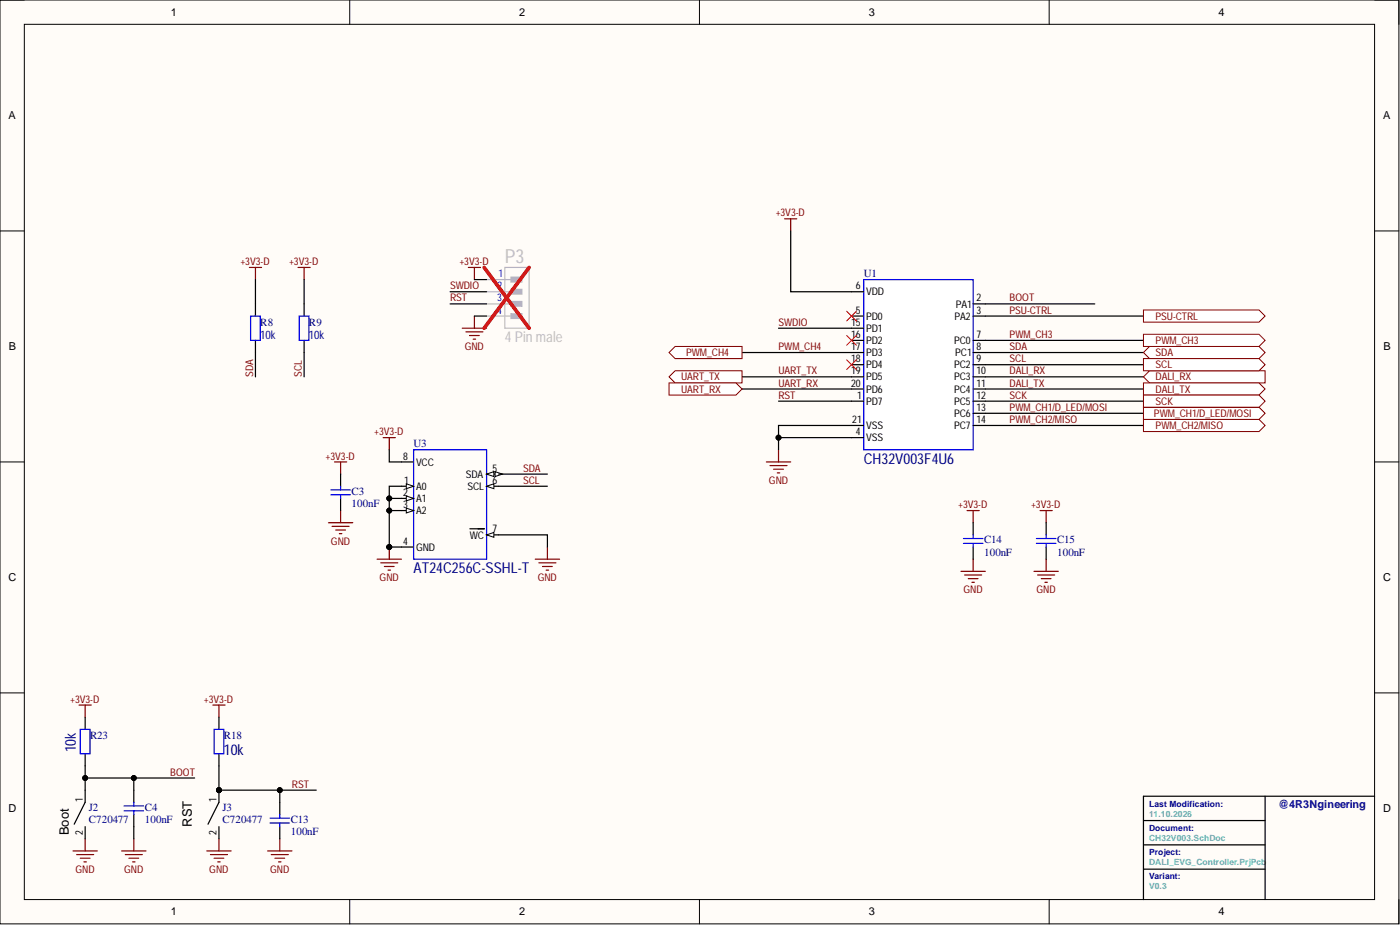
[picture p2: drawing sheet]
<svg xmlns="http://www.w3.org/2000/svg" width="292mm" height="193mm" viewBox="0 0 292 193" stroke-linecap="round" stroke-linejoin="round" font-family="sans-serif">
<path d="M0 0h291.9v192.7h-291.9z" fill-rule="evenodd" fill="#fffcf8"/>
<path d="M0 0h291.9v192.7h-291.9z" fill="none" stroke="#000" stroke-width=".21"/>
<path d="M5.1 5.1h281.7v182.6h-281.7z" fill-rule="evenodd" fill="#fffcf8"/>
<g fill="none" stroke="#000" stroke-width=".21">
<path d="M0 0h5.1M5.1 5.1h281.7v182.6h-281.7zM73 0v5.1M145.9 0v5.1M218.9 0v5.1M286.8 0h5.1v5.1M0 48.2h5.1M286.8 48.2h5.1M0 96.4h5.1M286.8 96.4h5.1M0 144.6h5.1M286.8 144.6h5.1"/>
<path d="M73 187.7v5M145.9 187.7v5M218.9 187.7v5M291.9 187.7v5"/>
<circle cx="17.8" cy="162.3" r=".51"/>
<circle cx="27.9" cy="162.3" r=".51"/>
<circle cx="58.4" cy="164.8" r=".51"/>
</g>
<g fill="none" stroke="#000" stroke-width=".25">
<path d="M165 48.2v12.7h12.7M154.8 78.6h22.9M154.8 73.5h22.9M162.4 68.5h15.3M205.6 78.6h33M205.6 73.5h33M205.6 76.1h33M205.6 71h33M205.6 63.4h22.8M205.6 65.9h33M154.8 81.2h22.9M162.4 83.7h15.3"/>
<path d="M205.6 81.2h33M205.6 86.2h33M205.6 88.8h33M203 109v2.6M203 114.1v2.6M218.3 109v2.6M218.3 114.1v2.6M17.8 157.2v10.2l-2.3 4.5M17.8 149.6v2.6M45.7 157.2v7.6h20.3M45.7 149.6v2.6M17.8 162.3h22.8"/>
<path d="M17.8 172.4v2.6M45.7 167.4l-2.3 4.5M45.7 172.4v2.6M58.4 164.8v5.1M58.4 172.4v2.6M238.6 171.2h25.4M238.6 176.3h25.4M264 166.1v21.6M286.8 166.1h-48.2v21.6M238.6 181.3h25.4"/>
</g>
<g fill="none" stroke="#800000" stroke-width=".25">
<path d="M163.7 45.6h2.5M165 45.6v2.6M159.9 96.4h5.1M160.7 97.1h3.5M161.4 97.9h2M162.2 98.7h.5M162.4 93.8v2.6M200.5 119.2h5.1M201.3 120h3.5M201.8 106.5h2.5M203 106.5v2.5M203 116.7v2.5"/>
<path d="M215.7 119.2h5.1M216.5 120h3.5M217 106.5h2.5M218.3 106.5v2.5M218.3 116.7v2.5M202 120.7h2.1M202.8 121.5h.5M217.3 120.7h2M218 121.5h.5M16.5 147.1h2.5M17.8 147.1v2.5M44.4 147.1h2.6"/>
<path d="M45.7 147.1v2.5M15.2 177.5h5.1M16 178.3h3.5M16.8 179h2M17.5 179.8h.5M17.8 175v2.5M43.1 177.5h5.1M43.9 178.3h3.6M44.7 179h2M45.4 179.8h.5M45.7 175v2.5M55.8 177.5h5.1"/>
<path d="M56.6 178.3h3.6M57.4 179h2M58.1 179.8h.5M58.4 175v2.5"/>
</g>
<g fill="none" stroke="#00f" stroke-width=".25">
<path d="M201 112.3h4.1M201 113.4h4.1M203 111.6v.7M203 113.4v.7M216.2 112.3h4.1M216.2 113.4h4.1M218.3 111.6v.7M218.3 113.4v.7M16.8 152.2h2v5h-2zM44.7 152.2h2v5h-2zM56.3 170.7h4.1M56.3 171.7h4.1"/>
<path d="M58.4 169.9v.8M58.4 171.7v.7"/>
</g>
<g fill="#000">
<circle cx="17.8" cy="162.3" r=".51"/>
<circle cx="27.9" cy="162.3" r=".51"/>
<circle cx="58.4" cy="164.8" r=".51"/>
</g>
<path d="M238.6 87.5h24.1l1.3 1.3-1.3 1.2h-24.1z" fill-rule="evenodd" fill="#fff"/>
<path d="M238.6 87.5h24.1l1.3 1.3-1.3 1.2h-24.1z" fill="none" stroke="#800000" stroke-width=".21"/>
<path d="M238.6 64.7h24.1l1.3 1.2-1.3 1.3h-24.1z" fill-rule="evenodd" fill="#fff"/>
<path d="M238.6 64.7h24.1l1.3 1.2-1.3 1.3h-24.1z" fill="none" stroke="#800000" stroke-width=".21"/>
<path d="M238.6 78.6l1.2-1.3h24.2v2.6h-24.2z" fill-rule="evenodd" fill="#fff"/>
<path d="M238.6 78.6l1.2-1.3h24.2v2.6h-24.2z" fill="none" stroke="#800000" stroke-width=".21"/>
<path d="M238.6 73.5l1.2-1.2h22.9l1.3 1.2-1.3 1.3h-22.9z" fill-rule="evenodd" fill="#fff"/>
<path d="M238.6 73.5l1.2-1.2h22.9l1.3 1.2-1.3 1.3h-22.9z" fill="none" stroke="#800000" stroke-width=".21"/>
<path d="M238.6 74.8h24.1l1.3 1.3-1.3 1.2h-24.1z" fill-rule="evenodd" fill="#fff"/>
<path d="M238.6 74.8h24.1l1.3 1.3-1.3 1.2h-24.1z" fill="none" stroke="#800000" stroke-width=".21"/>
<path d="M238.6 69.7h24.1l1.3 1.3-1.3 1.3h-24.1z" fill-rule="evenodd" fill="#fff"/>
<path d="M238.6 69.7h24.1l1.3 1.3-1.3 1.3h-24.1z" fill="none" stroke="#800000" stroke-width=".21"/>
<path d="M139.6 73.5l1.3-1.2h13.9v2.5h-13.9z" fill-rule="evenodd" fill="#fff"/>
<path d="M139.6 73.5l1.3-1.2h13.9v2.5h-13.9z" fill="none" stroke="#800000" stroke-width=".21"/>
<path d="M238.6 79.9h24.1l1.3 1.3-1.3 1.2h-24.1z" fill-rule="evenodd" fill="#fff"/>
<path d="M238.6 79.9h24.1l1.3 1.3-1.3 1.2h-24.1z" fill="none" stroke="#800000" stroke-width=".21"/>
<path d="M238.6 85h24.1l1.3 1.2-1.3 1.3h-24.1z" fill-rule="evenodd" fill="#fff"/>
<path d="M238.6 85h24.1l1.3 1.2-1.3 1.3h-24.1z" fill="none" stroke="#800000" stroke-width=".21"/>
<path d="M139.6 78.6l1.3-1.3h13.9v2.6h-13.9z" fill-rule="evenodd" fill="#fff"/>
<path d="M139.6 78.6l1.3-1.3h13.9v2.6h-13.9z" fill="none" stroke="#800000" stroke-width=".21"/>
<path d="M139.6 79.9h14l1.2 1.3-1.2 1.2h-14z" fill-rule="evenodd" fill="#fff"/>
<path d="M139.6 79.9h14l1.2 1.3-1.2 1.2h-14z" fill="none" stroke="#800000" stroke-width=".21"/>
<path d="M97.7 55.8h2.6M99 55.8v2.5M96.4 68.5h5.1M97.2 69.2h3.6M98 70h2M98.7 70.8h.5M99 65.9v2.6" fill="none" stroke="#800000" stroke-width=".25"/>
<path d="M101.5 58.3h5.1" fill="none" stroke="#bfbebc" stroke-width=".25"/>
<path d="M106.6 57.8h2.3v1h-2.3z" fill-rule="evenodd" fill="#bfbebc"/>
<path d="M105.3 55.8h5.1v12.7h-5.1zM106.6 57.8h2.3v1h-2.3zM101.5 60.9h5.1" fill="none" stroke="#bfbebc" stroke-width=".25"/>
<path d="M106.6 60.4h2.3v1h-2.3z" fill-rule="evenodd" fill="#bfbebc"/>
<path d="M101.5 63.4h5.1M106.6 60.4h2.3v1h-2.3z" fill="none" stroke="#bfbebc" stroke-width=".25"/>
<path d="M106.6 62.9h2.3v1h-2.3z" fill-rule="evenodd" fill="#bfbebc"/>
<path d="M101.5 65.9h5.1M106.6 62.9h2.3v1h-2.3z" fill="none" stroke="#bfbebc" stroke-width=".25"/>
<path d="M106.6 65.4h2.3v1h-2.3z" fill-rule="evenodd" fill="#bfbebc"/>
<path d="M106.6 65.4h2.3v1h-2.3z" fill="none" stroke="#bfbebc" stroke-width=".25"/>
<path d="M101 55.8l9.4 12.7M110.4 55.8l-9.4 12.7" fill="none" stroke="#f00" stroke-width=".76"/>
<path d="M53.3 58.3v7.6M63.5 58.3v7.6M99 58.3h2.5M53.3 71v7.6M63.5 71v7.6M93.9 63.4h7.6M93.9 60.9h7.6M99 65.9h2.5M83.8 96.4h2.5M101.5 111.6h2.6" fill="none" stroke="#000" stroke-width=".25"/>
<path d="M52.3 65.9h2v5.1h-2zM62.4 65.9h2.1v5.1h-2.1zM86.3 93.8h15.2v22.9h-15.2z" fill="none" stroke="#00f" stroke-width=".25"/>
<path d="M52 55.8h2.6M53.3 55.8v2.5M62.2 55.8h2.5M63.5 55.8v2.5" fill="none" stroke="#800000" stroke-width=".25"/>
<path d="M101.5 111.6l1.5-.5v1z" fill="#f8fcff"/>
<path d="M101.5 111.6l1.5-.5v1z" fill="none" stroke="#000" stroke-width=".21"/>
<path d="M98 110.3h3.1M101.5 101.4h2.6" fill="none" stroke="#000" stroke-width=".25"/>
<path d="M101.5 101.4l1.5-.5v1z" fill="#f8fcff"/>
<path d="M101.5 101.4l1.5-.5v1z" fill="none" stroke="#000" stroke-width=".21"/>
<path d="M83.8 101.4h2.5" fill="none" stroke="#000" stroke-width=".25"/>
<path d="M84.8 100.9l1.5 .5-1.5 .5z" fill="#f8fcff"/>
<path d="M84.8 100.9l1.5 .5-1.5 .5z" fill="none" stroke="#000" stroke-width=".21"/>
<path d="M83.8 104h2.5" fill="none" stroke="#000" stroke-width=".25"/>
<path d="M84.8 103.5l1.5 .5-1.5 .5z" fill="#f8fcff"/>
<path d="M84.8 103.5l1.5 .5-1.5 .5z" fill="none" stroke="#000" stroke-width=".21"/>
<path d="M83.8 106.5h2.5" fill="none" stroke="#000" stroke-width=".25"/>
<path d="M84.8 106l1.5 .5-1.5 .5z" fill="#f8fcff"/>
<path d="M84.8 106l1.5 .5-1.5 .5z" fill="none" stroke="#000" stroke-width=".21"/>
<path d="M101.5 98.9h2.6M83.8 114.1h2.5" fill="none" stroke="#000" stroke-width=".25"/>
<path d="M101.5 98.9l1.5-.5v1z" fill="#f8fcff"/>
<path d="M101.5 98.9l1.5-.5v1z" fill="none" stroke="#000" stroke-width=".21"/>
<path d="M103.3 98.4l1.5 .5-1.5 .5z" fill="#f8fcff"/>
<g fill="none" stroke="#000" stroke-width=".21">
<path d="M103.3 98.4l1.5 .5-1.5 .5z"/>
<circle cx="81.2" cy="104" r=".51"/>
<circle cx="81.2" cy="106.5" r=".51"/>
<circle cx="81.2" cy="114.1" r=".51"/>
</g>
<g fill="none" stroke="#800000" stroke-width=".25">
<path d="M69.8 96.4h2.5M71.1 96.4v2.5M79.9 91.3h2.6M81.2 91.3v2.5M68.5 109h5.1M69.3 109.8h3.5M70 110.6h2.1M70.8 111.3h.5M71.1 106.5v2.5M78.7 116.7h5.1M79.4 117.4h3.6M80.2 118.2h2"/>
<path d="M81 118.9h.5M81.2 114.1v2.6M111.7 116.7h5M112.4 117.4h3.6M113.2 118.2h2M114 118.9h.5M114.2 114.1v2.6"/>
</g>
<g fill="#000">
<circle cx="81.2" cy="104" r=".51"/>
<circle cx="81.2" cy="106.5" r=".51"/>
<circle cx="81.2" cy="114.1" r=".51"/>
</g>
<path d="M71.1 98.9v2.5M81.2 93.8v2.6h2.6M104.1 98.9h10.1M71.1 104v2.5M83.8 106.5h-2.6v7.6h2.6M83.8 104h-2.6v2.5M83.8 101.4h-2.6v2.6M104.1 111.6h10.1v2.5M104.1 101.4h10.1" fill="none" stroke="#000" stroke-width=".25"/>
<path d="M69 102.2h4.1M69 103.2h4.1M71.1 101.4v.8M71.1 103.2v.8" fill="none" stroke="#00f" stroke-width=".25"/>
<path d="M180.2 58.3h22.8v35.5h-22.8z" fill-rule="evenodd" fill="#fff"/>
<path d="M180.2 58.3h22.8v35.5h-22.8zM25.9 168.1h4M25.9 169.2h4M27.9 167.4v.7M27.9 169.2v.7" fill="none" stroke="#00f" stroke-width=".25"/>
<g fill="none" stroke="#000" stroke-width=".25">
<path d="M177.7 65.9h2.5M177.7 60.9h2.5M177.7 71h2.5M177.7 73.5h2.5M177.7 76.1h2.5M177.7 78.6h2.5M177.7 68.5h2.5M203 63.4h2.6M203 65.9h2.6M203 71h2.6M203 73.5h2.6M203 76.1h2.6"/>
<path d="M203 78.6h2.6M162.4 91.3h17.8M177.7 83.7h2.5M177.7 88.8h2.5M177.7 81.2h2.5M203 83.7h35.6M203 88.8h2.6M203 81.2h2.6M203 86.2h2.6M27.9 162.3v5.1M27.9 169.9v5.1"/>
</g>
<g fill="#000">
<circle cx="162.4" cy="91.3" r=".51"/>
<circle cx="27.9" cy="162.3" r=".51"/>
</g>
<g fill="none" stroke="#000" stroke-width=".21">
<circle cx="162.4" cy="91.3" r=".51"/>
<circle cx="27.9" cy="162.3" r=".51"/>
</g>
<path d="M25.4 177.5h5.1M26.1 178.3h3.6M26.9 179h2M27.7 179.8h.5M27.9 175v2.5" fill="none" stroke="#800000" stroke-width=".25"/>
<path d="M176.6 64.9l2.1 2.1M176.6 70l2.1 2M176.6 75.1l2.1 2M178.7 64.9l-2.1 2.1M178.7 70l-2.1 2M178.7 75.1l-2.1 2" fill="none" stroke="#f00" stroke-width=".21"/>
<path d="M238.6 82.4h24.1l1.3 1.3-1.3 1.3h-24.1z" fill-rule="evenodd" fill="#fff"/>
<path d="M238.6 82.4h24.1l1.3 1.3-1.3 1.3h-24.1z" fill="none" stroke="#800000" stroke-width=".21"/>
<path d="M177.7 88.8h-15.3v5" fill="none" stroke="#000" stroke-width=".25"/>
<circle cx="162.4" cy="91.3" r=".51" fill="#000"/>
<circle cx="162.4" cy="91.3" r=".51" fill="none" stroke="#000" stroke-width=".21"/>
<text font-size="4.1" fill="#bfbebc" x="105.3" y="54.9">P3</text>
<text font-size="3.5" x="45.2" y="166.8">PIJ301</text>
<text font-size="3.1" fill="#bfbebc" x="105.3" y="71.3">4Pin male</text>
<g font-size="3.1" fill="#000080">
<text x="180.2" y="96.7">CH32V003F4U6</text>
<text x="86.3" y="119.5">AT24C256C-SSHL-T</text>
<text x="15.8" y="157" transform="rotate(-90 15.8 157)">10k</text>
<text x="46.7" y="157.6">10k</text>
</g>
<g font-size="2.7">
<text x="40" y="172.4" transform="rotate(-90 40 172.4)">RST</text>
<text x="14.4" y="174.2" transform="rotate(-90 14.4 174.2)">Boot</text>
</g>
<g font-size="2.5" fill="#000080">
<text x="54.3" y="70.8">10k</text>
<text x="64.5" y="70.8">10k</text>
</g>
<g font-size="2.3">
<text x="35.6" y="3.3">1</text>
<text x="108.3" y="3.3">2</text>
<text x="181.3" y="3.3">3</text>
<text x="254.2" y="3.3">4</text>
<text x="1.8" y="24.9">A</text>
<text x="288.6" y="24.9">A</text>
<text x="1.9" y="73">B</text>
<text x="288.7" y="73">B</text>
<text x="1.8" y="121.2">C</text>
<text x="288.6" y="121.2">C</text>
<text x="1.8" y="169.4">D</text>
<text x="288.6" y="169.4">D</text>
<text x="35.6" y="191">1</text>
<text x="108.3" y="191">2</text>
<text x="181.3" y="191">3</text>
<text x="254.2" y="191">4</text>
</g>
<g font-size="2.3" fill="#000080">
<text x="180.2" y="57.8">U1</text>
<text x="54.3" y="68">R8</text>
<text x="64.5" y="68">R9</text>
<text x="86.3" y="93.3">U3</text>
<text x="73.3" y="103.2">C3</text>
<text x="73.3" y="105.8">100nF</text>
<text x="205.3" y="113.4">C14</text>
<text x="220.6" y="113.4">C15</text>
<text x="205.3" y="115.9">100nF</text>
<text x="220.6" y="115.9">100nF</text>
<text x="18.8" y="154.2">R23</text>
<text x="46.7" y="154.2">R18</text>
<text x="18.5" y="169.2">J2</text>
<text x="18.5" y="171.7">C720477</text>
<text x="30.2" y="169.2">C4</text>
<text x="30.2" y="171.7">100nF</text>
<text x="46.4" y="169.2">J3</text>
<text x="46.4" y="171.7">C720477</text>
<text x="60.7" y="171.7">C13</text>
<text x="60.7" y="174.2">100nF</text>
</g>
<text font-size="2.3" fill="#020887" x="266.7" y="168.6">@4R3Ngineering</text>
<g font-size="2.2" fill="#800000">
<text x="161.8" y="45.1">+3V3-D</text>
<text x="50.2" y="55.3">+3V3-D</text>
<text x="60.3" y="55.3">+3V3-D</text>
<text x="95.9" y="55.3">+3V3-D</text>
<text x="93.9" y="60.4">SWDIO</text>
<text x="93.9" y="62.9">RST</text>
<text x="210.7" y="65.4">PSU-CTRL</text>
<text x="210.7" y="62.9">BOOT</text>
<text x="162.4" y="68">SWDIO</text>
<text x="210.7" y="70.5">PWM_CH3</text>
<text x="241.1" y="66.7">PSU-CTRL</text>
<text x="241.1" y="71.8">PWM_CH3</text>
<text x="97" y="73">GND</text>
<text x="143.1" y="74.3">PWM_CH4</text>
<text x="162.4" y="73">PWM_CH4</text>
<text x="210.7" y="73">SDA</text>
<text x="210.7" y="75.6">SCL</text>
<text x="241.1" y="74.3">SDA</text>
<text x="241.1" y="76.8">SCL</text>
<text x="52.8" y="78.6" transform="rotate(-90 52.8 78.6)">SDA</text>
<text x="62.9" y="78.6" transform="rotate(-90 62.9 78.6)">SCL</text>
<text x="142.1" y="79.4">UART_TX</text>
<text x="142.1" y="81.9">UART_RX</text>
<text x="162.4" y="80.6">UART_RX</text>
<text x="162.4" y="78.1">UART_TX</text>
<text x="162.4" y="83.2">RST</text>
<text x="210.7" y="80.6">DALI_TX</text>
<text x="210.7" y="78.1">DALI_RX</text>
<text x="210.7" y="83.2">SCK</text>
<text x="241.1" y="79.4">DALI_RX</text>
<text x="241.1" y="81.9">DALI_TX</text>
<text x="210.7" y="85.7">PWM_CH1/D_LED/MOSI</text>
<text x="210.7" y="88.3">PWM_CH2/MISO</text>
<text x="240.8" y="87">PWM_CH1/D_LED/MOSI</text>
<text x="241.1" y="89.5">PWM_CH2/MISO</text>
<text x="241.1" y="84.4">SCK</text>
<text x="67.9" y="95.9">+3V3-D</text>
<text x="78.1" y="90.8">+3V3-D</text>
<text x="109.1" y="98.4">SDA</text>
<text x="109.1" y="100.9">SCL</text>
<text x="160.4" y="100.9">GND</text>
<text x="199.9" y="106">+3V3-D</text>
<text x="215.1" y="106">+3V3-D</text>
<text x="69" y="113.6">GND</text>
<text x="79.2" y="121.2">GND</text>
<text x="112.2" y="121.2">GND</text>
<text x="201" y="123.8">GND</text>
<text x="216.2" y="123.8">GND</text>
<text x="14.6" y="146.6">+3V3-D</text>
<text x="42.6" y="146.6">+3V3-D</text>
<text x="35.5" y="161.8">BOOT</text>
<text x="60.9" y="164.3">RST</text>
<text x="15.7" y="182.1">GND</text>
<text x="25.9" y="182.1">GND</text>
<text x="43.7" y="182.1">GND</text>
<text x="56.3" y="182.1">GND</text>
</g>
<g font-size="2.2" fill="#00f">
<text x="104" y="57.8">1</text>
<text x="103.7" y="62.9">3</text>
<text x="103.7" y="65.4">4</text>
<text x="103.8" y="60.4">2</text>
</g>
<g font-size="2.2">
<text x="178.6" y="65.4">5</text>
<text x="178.6" y="60.4">6</text>
<text x="180.7" y="61.6">VDD</text>
<text x="199.4" y="64.2">PA1</text>
<text x="203.7" y="62.9">2</text>
<text x="203.7" y="65.4">3</text>
<text x="177.6" y="70.5">16</text>
<text x="177.6" y="68">15</text>
<text x="180.7" y="66.7">PD0</text>
<text x="180.7" y="71.8">PD2</text>
<text x="180.7" y="69.2">PD1</text>
<text x="199.1" y="71.8">PC0</text>
<text x="199.1" y="66.7">PA2</text>
<text x="203.7" y="70.5">7</text>
<text x="177.6" y="75.6">18</text>
<text x="177.6" y="73">17</text>
<text x="180.7" y="76.8">PD4</text>
<text x="180.7" y="74.3">PD3</text>
<text x="199.1" y="76.8">PC2</text>
<text x="199.3" y="74.3">PC1</text>
<text x="203.7" y="73">8</text>
<text x="203.7" y="75.6">9</text>
<text x="177.6" y="80.6">20</text>
<text x="177.6" y="78.1">19</text>
<text x="178.8" y="83.2">1</text>
<text x="180.7" y="81.9">PD6</text>
<text x="180.7" y="79.4">PD5</text>
<text x="199.1" y="79.4">PC3</text>
<text x="199.1" y="81.9">PC4</text>
<text x="203.7" y="78.1">10</text>
<text x="203.7" y="83.2">12</text>
<text x="203.7" y="80.6">11</text>
<text x="177.8" y="88.3">21</text>
<text x="180.7" y="84.4">PD7</text>
<text x="180.7" y="89.5">VSS</text>
<text x="199.1" y="89.5">PC7</text>
<text x="199.1" y="87">PC6</text>
<text x="199.1" y="84.4">PC5</text>
<text x="203.7" y="88.3">14</text>
<text x="203.7" y="85.7">13</text>
<text x="84.1" y="95.9">8</text>
<text x="178.6" y="90.8">4</text>
<text x="180.7" y="92.1">VSS</text>
<text x="84.3" y="100.9">1</text>
<text x="86.8" y="97.1">VCC</text>
<text x="97.2" y="99.7">SDA</text>
<text x="102.8" y="100.9">6</text>
<text x="102.8" y="98.4">5</text>
<text x="84.1" y="103.5">2</text>
<text x="84.1" y="106">3</text>
<text x="86.8" y="102.2">A0</text>
<text x="86.8" y="104.7">A1</text>
<text x="86.8" y="107.3">A2</text>
<text x="97.5" y="102.2">SCL</text>
<text x="84.1" y="113.6">4</text>
<text x="98.1" y="112.3">WC</text>
<text x="102.8" y="111.1">7</text>
<text x="86.8" y="114.9">GND</text>
<text x="17.3" y="167.4" transform="rotate(-90 17.3 167.4)">1</text>
<text x="45.2" y="167.4" transform="rotate(-90 45.2 167.4)">1</text>
<text x="17.3" y="174.1" transform="rotate(-90 17.3 174.1)">2</text>
<text x="45.2" y="174.1" transform="rotate(-90 45.2 174.1)">2</text>
</g>
<g font-size="1.8" fill="#020887">
<text x="239.8" y="168.4">Last Modification:</text>
<text x="239.8" y="173.4">Document:</text>
<text x="239.8" y="178.4">Project:</text>
<text x="239.8" y="183.4">Variant:</text>
</g>
<g font-size="1.8" fill="#4bc6b9">
<text x="239.8" y="170.4">11.10.2026</text>
<text x="239.8" y="175.4">CH32V003.SchDoc</text>
<text x="239.8" y="180.4">DALI_EVG_Controller.PrjPcb</text>
<text x="239.8" y="185.4">V0.3</text>
</g>
</svg>
